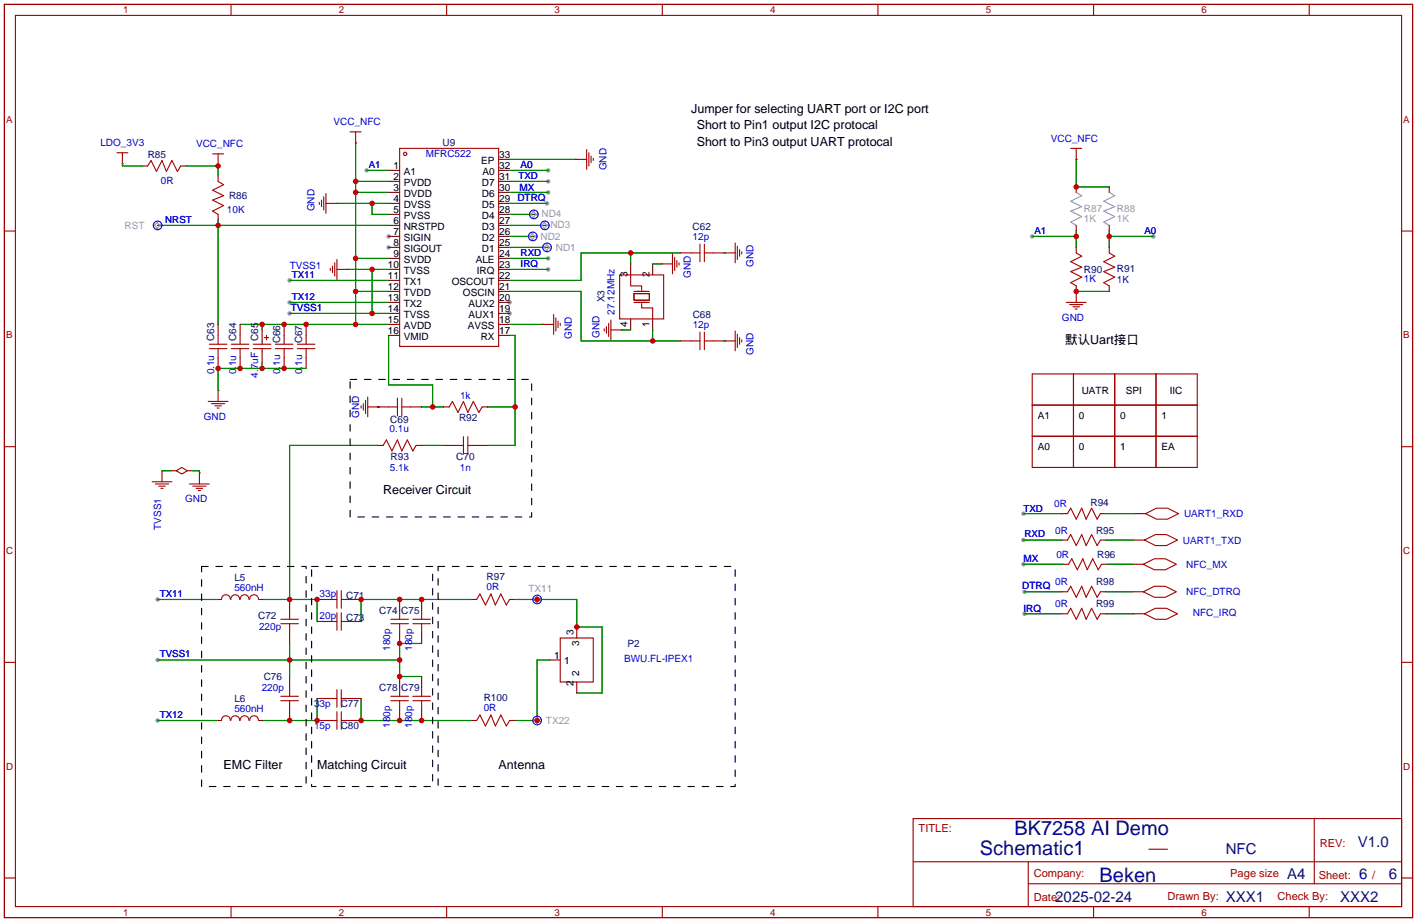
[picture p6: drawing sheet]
<svg xmlns="http://www.w3.org/2000/svg" width="327mm" height="213mm" viewBox="0 0 327 213" stroke-linecap="round" stroke-linejoin="round" font-family="sans-serif">
<g fill="#999">
<circle cx="89.7" cy="54.6" r=".51"/>
<circle cx="89.7" cy="57.1" r=".51"/>
<circle cx="117.7" cy="72.4" r=".51"/>
<circle cx="117.7" cy="69.8" r=".51"/>
<circle cx="126.6" cy="62.2" r=".51"/>
<circle cx="266.3" cy="54.6" r=".51"/>
<circle cx="238.3" cy="54.6" r=".51"/>
<circle cx="84.6" cy="39.3" r=".51"/>
<circle cx="36.4" cy="166.3" r=".51"/>
<circle cx="36.4" cy="138.4" r=".51"/>
<circle cx="36.4" cy="152.4" r=".51"/>
<circle cx="66.9" cy="69.8" r=".51"/>
<circle cx="66.9" cy="64.7" r=".51"/>
<circle cx="126.6" cy="41.9" r=".51"/>
<circle cx="126.6" cy="59.7" r=".51"/>
<circle cx="126.6" cy="39.3" r=".51"/>
<circle cx="66.9" cy="72.4" r=".51"/>
<circle cx="236.3" cy="118.6" r=".51"/>
<circle cx="236.3" cy="124.7" r=".51"/>
<circle cx="126.6" cy="44.4" r=".51"/>
<circle cx="126.3" cy="47" r=".51"/>
<circle cx="236.3" cy="130.3" r=".51"/>
<circle cx="236.5" cy="136.6" r=".51"/>
<circle cx="236.5" cy="141.7" r=".51"/>
</g>
<g fill="none" stroke="#a10000" stroke-width=".25">
<path d="M1 1h325.1v210.8h-325.1zM3.6 3.6h320v205.7h-320zM53.3 1v2.6M103.1 1v2.6M152.9 1v2.6M202.7 1v2.6M252.5 1v2.6M302.3 1v2.6M27 35.3h2.5M28.3 35.3v2.5M34.1 38.3l.8-1.3 1.2 2.6 1.3-2.6 1 2.6 1.3-2.6 1.3 2.6 .7-1.3M49.1 35.5h2.5"/>
<path d="M50.4 35.5v2.6M80.8 30.4h2.6M82.1 30.4v2.6M92.3 34.3h22.8v45.7h-22.8zM132.9 36.8h2.5M135.4 34.5v4.6M136 35.3v3M136.5 36v1.6M137 36.5v.5M247.2 34.3h2.5M248.5 34.3v2.5M1 53.3h2.6"/>
<path d="M50.4 41.9l1.2 .7-2.5 1.3 2.5 1.3-2.5 1 2.5 1.3-2.5 1.2 1.3 .8M73.7 46.7v.5M74.2 46.2v1.5M74.7 45.4v3.1M75.2 47h2.6M75.2 44.7v4.5M77.8 59.9v4.6M155.3 58.6v4.6M155.8 59.4v3M159.6 58.4h2M161.6 56.4v4M162.6 56.4v4"/>
<path d="M162.6 58.4h2.1M167.2 58.4h2.5M169.7 56.1v4.6M170.2 56.9v3M170.8 57.6v1.5M171.3 58.1v.5M248.5 58.4l1.2 .7-2.5 1.3 2.5 1.3-2.5 1 2.5 1.3-2.5 1.2 1.3 .8M256.1 58.4l1.3 .7-2.6 1.3 2.6 1.3-2.6 1 2.6 1.3-2.6 1.2 1.3 .8M323.6 53.3h2.5M48.3 79.5h4.1M50.4 77.4v2.1M53.4 79.5h4.1"/>
<path d="M55.4 77.4v2.1M58.5 79.5h4M60.5 78.7v.8M61 77.9h1M61.5 77.4v1.1M63.6 79.5h4M65.6 77.4v2.1M68.6 79.5h4.1M70.7 77.4v2.1M76.3 61.9v.5M76.8 61.4v1.6M77.3 60.7v3"/>
<path d="M77.8 62.2h2.5M125.3 74.9h2.5M127.8 72.6v4.6M128.3 73.4v3M128.8 74.1v1.6M129.3 74.6v.5M139.5 75.9v.5M140 75.4v1.5M140.5 74.6v3.1M141 76.2h2.6M141 73.9v4.6M143.1 63.5h10.1v10.1h-10.1z"/>
<path d="M145.6 63.5v2.5h2.5v1M146.4 67.8h3.5v1.5h-3.5zM146.4 69.8h3.5M146.4 67.3h3.5M148.1 70.1v1h2.6v2.5M152.7 60.9h2.6M156.3 60.2v1.5M156.8 60.7v.5M159.6 78.7h2M161.6 76.7v4M162.6 76.7v4M162.6 78.7h2.1"/>
<path d="M167.2 78.7h2.5M169.7 76.4v4.6M170.2 77.2v3M170.8 77.9v1.6M171.3 78.5v.5M246.2 69.8h4.6M247 70.3h3M247.7 70.8h1.5M248.2 71.3h.5M248.5 67.3v2.5M48.1 92.7h4.5M48.3 80.5h4.1"/>
<path d="M48.8 93.2h3.1M49.6 93.7h1.5M50.1 94.2h.5M50.4 80.5v2M50.4 90.1v2.6M53.4 80.5h4.1M55.4 80.5v2M58.5 80.5h4M60.5 80.5v.7M63.6 80.5h4M65.6 80.5v2M68.6 80.5h4.1"/>
<path d="M70.7 80.5v2M83.4 93.7v.5M83.9 93.2v1.5M84.4 92.4v3.1M84.9 93.9h2.5M84.9 91.7v4.5M89.7 93.9h2.1M91.8 91.9v4.1M92.8 91.9v4.1M92.8 93.9h2M103.7 93.9l.8-1.2 1.2 2.5 1.3-2.5 1 2.5 1.3-2.5 1.3 2.5 .7-1.3M238.3 86.3h38.1v21.6h-38.1z"/>
<path d="M238.3 93.5h38.1M247.8 86.3v21.6M257.4 86.3v21.6M266.9 86.3v21.6M1 103.1h2.6M35.1 111.2h4.6M35.9 111.7h3M36.6 112.2h1.6M37.1 112.7h.6M37.4 108.7v2.5M40.7 108.7l1.3-.8 1.2 .8-1.2 .7zM43.8 111.7h4.5"/>
<path d="M44.5 112.2h3.1M45.3 112.7h1.5M45.8 113.2h.5M46 109.2v2.5M88.5 102.8l.7-1.2 1.3 2.5 1.3-2.5 1 2.5 1.2-2.5 1.3 2.5 .8-1.3M105 102.8h2M107 100.8v4.1M108 102.8h2M108 100.8v4.1M238.3 100.7h38.1M246.4 118.6l.8-1.3 1.3 2.6 1.2-2.6 1.1 2.6 1.2-2.6 1.3 2.6 .8-1.3M264.5 118.6l2.5-1.3h2.6l2.5 1.3-2.5 1.3h-2.6z"/>
<path d="M323.6 103.1h2.5M51.1 138.4a1.01 1.01 0 0 1 1.1-1.1 1.01 1.01 0 0 1 1 1.1M53.3 138.4a1.01 1.01 0 0 1 1-1.1 1.01 1.01 0 0 1 1 1.1M55.5 138.4a1.01 1.01 0 0 1 1-1.1 1.01 1.01 0 0 1 1 1.1M57.6 138.4a1.01 1.01 0 0 1 1.1-1.1 1.01 1.01 0 0 1 1 1.1M75.8 138.4h2M77.8 136.4v4M78.8 136.4v4M78.8 138.4h2M110 138.4l.8-1.3 1.3 2.6 1.2-2.6 1.1 2.6 1.2-2.6 1.3 2.6 .8-1.3M246.4 124.7l.8-1.3 1.3 2.5 1.2-2.5 1.1 2.5 1.2-2.5 1.3 2.5 .8-1.2M246.4 136.6l.8-1.3 1.3 2.6 1.2-2.6 1.1 2.6 1.2-2.6 1.3 2.6 .8-1.3"/>
<path d="M246.7 130.3l.8-1.3 1.2 2.5 1.3-2.5 1 2.5 1.3-2.5 1.3 2.5 .7-1.2M264 130.3l2.5-1.3h2.5l2.6 1.3-2.6 1.2h-2.5zM264 136.6l2.5-1.3h2.5l2.6 1.3-2.6 1.3h-2.5zM264.2 124.7l2.6-1.3h2.5l2.5 1.3-2.5 1.2h-2.5zM1 152.9h2.6M64.8 144h4.1M64.8 143h4.1M66.9 140.9v2.1M66.9 144v2M66.9 158.7v2M75.8 143.5h2M77.8 141.4v4.1"/>
<path d="M77.8 159.2v4.1M78.8 141.4v4.1M78.8 159.2v4.1M78.8 143.5h2M90.2 144h4.1M90.2 143h4.1M92.3 140.9v2.1M92.3 144v2M92.3 158.7v2M95.3 144h4.1M95.3 143h4.1M97.3 140.9v2.1"/>
<path d="M97.3 144v2M97.3 158.7v2M129.3 147.3h7.7v10.1h-7.7zM246.4 141.7l.8-1.3 1.3 2.6 1.2-2.6 1.1 2.6 1.2-2.6 1.3 2.6 .8-1.3M264.2 141.7l2.6-1.3h2.5l2.5 1.3-2.5 1.3h-2.5zM323.6 152.9h2.5M51.1 166.3a1.01 1.01 0 0 1 1.1-1.1 1.01 1.01 0 0 1 1 1.1M53.3 166.3a1.01 1.01 0 0 1 1-1.1 1.01 1.01 0 0 1 1 1.1M55.5 166.3a1.01 1.01 0 0 1 1-1.1 1.01 1.01 0 0 1 1 1.1M57.6 166.3a1.01 1.01 0 0 1 1.1-1.1 1.01 1.01 0 0 1 1 1.1M64.8 161.8h4.1M64.8 160.7h4.1"/>
<path d="M66.9 161.8v2M75.8 166.3h2M75.8 161.3h2M77.8 164.3v4.1M78.8 164.3v4.1M78.8 166.3h2M78.8 161.3h2M90.2 161.8h4.1M90.2 160.7h4.1M92.3 161.8v2M95.3 161.8h4.1M95.3 160.7h4.1"/>
<path d="M97.3 161.8v2M110 166.3l.8-1.2 1.3 2.5 1.2-2.5 1.1 2.5 1.2-2.5 1.3 2.5 .8-1.3M210.8 189h112.8v20.3h-112.8zM210.8 198.9h112.7M237.4 198.9v10.2M265.2 196.1h4.4M303.4 189v15M1 202.7h2.6M53.3 209.3v2.5M103.1 209.3v2.5M152.9 209.3v2.5M202.7 209.3v2.5"/>
<path d="M237.4 204h86.1M252.5 209.3v2.5M302.3 209.3v2.5M323.6 202.7h2.5"/>
<circle cx="93.5" cy="35.5" r=".38"/>
</g>
<g fill="none" stroke="#008700" stroke-width=".25">
<path d="M28.3 37.8v.5h4.5M43 38.3h7.4M50.4 38.1v2.5M82.1 33v41.9M84.6 39.3h5.1M117.7 39.3h8.9M117.7 36.8h15.2M248.5 36.8v6.3h7.6M36.4 52h53.3M50.4 50.8v24.1M77.8 47h11.9M82.1 41.9h7.6"/>
<path d="M82.1 59.7h7.6M82.1 44.4h7.6M85.9 47v2.5h3.8M117.7 54.6h5.3M117.7 52h8.1M117.7 41.9h8.9M117.7 59.7h8.9M117.7 44.4h8.9M117.7 47h8.6M117.7 49.5h5.6M117.7 57.1h8.6M145.6 58.4v2.5"/>
<path d="M157 58.4h-22.8v6.3h-16.5M167.2 58.4h.1M238.3 54.6h10.2M248.5 53.3v3.8M256.1 53.3v3.8M256.1 54.6h10.2M55.4 74.9h34.3M60.5 74.9v1.3M66.9 69.8h22.8M66.9 64.7h22.8M66.9 72.4h22.8M80.3 62.2h9.4"/>
<path d="M82.1 67.3h7.6M85.9 62.2v10.2M89.7 77.4v11.5h10.2v5M117.7 62.2h8.9M117.7 67.3h16.5v11.4h22.8M117.7 77.4h1.2v25.4h-6.3M117.7 74.9h7.6M143.6 76.2h2M150.7 76.2v2.5M150.7 60.9h2M167.2 78.7h.1M248.5 67.3h7.6"/>
<path d="M60.5 83.8v1.3M70.7 85.1h-20.3v5M87.2 93.9h.2M97.3 93.9h5.1M112.6 93.9h6.3M37.4 108.7h2M44.5 108.7h1.5v.5M87.2 102.8h-20.3v35.6M97.3 102.8h5.1M236.3 118.6h8.9M255.3 118.6h6.6M36.4 138.4h14"/>
<path d="M60.5 138.4h12.7v5.1M108.8 138.4h-25.4v5.1M118.9 138.4h14.3v6.3h5.8v15.3h-5.8M236.3 124.7h8.9M236.3 130.3h9.1M236.5 136.6h8.7M255.3 124.7h6.4M255.3 136.6h6.1M255.6 130.3h5.8M36.4 152.4h55.9M66.9 148.6v7.6M97.3 148.6h-5v7.6h5"/>
<path d="M126.8 152.4h-2.8v13.9h-5.1M236.5 141.7h8.7M255.3 141.7h6.4M36.4 166.3h14M73.2 161.3v5h-12.7M83.4 161.3v5h25.4"/>
</g>
<g fill="none" stroke="#870000" stroke-width=".25">
<path d="M28.3 37.8h.1M32.8 38.3h1.3M41.7 38.3h1.3M50.4 38.1h.1M82.1 33h.1M89.7 39.3h2.6M115.1 39.3h2.6M115.1 36.8h2.6M132.9 36.8h.1M248.5 36.8h.1M36.4 52h.1M50.4 40.6v1.3"/>
<path d="M50.4 49.5v1.3M77.8 47h.1M89.7 41.9h2.6M89.7 44.4h2.6M89.7 47h2.6M89.7 49.5h2.6M89.7 52h2.6M89.7 54.6h2.6M89.7 57.1h2.6M89.7 59.7h2.6M115.1 41.9h2.6M115.1 44.4h2.6"/>
<path d="M115.1 47h2.6M115.1 49.5h2.6M115.1 52h2.6M115.1 54.6h2.6M115.1 57.1h2.6M115.1 59.7h2.6M123 54.6h.1M123.3 49.5h.1M125.8 52h.1M126.3 57.1h.1M157 58.4h2.6M164.7 58.4h2.5"/>
<path d="M167.2 58.4h.1M248.5 43.1v1.3M248.5 52v1.3M248.5 57.1v1.3M256.1 43.1v1.3M256.1 52v1.3M256.1 57.1v1.3M50.4 74.9v2.5M55.4 74.9v2.5M60.5 76.2v2.5M65.6 74.9v2.5M70.7 74.9v2.5"/>
<path d="M80.3 62.2h.1M89.7 62.2h2.6M89.7 64.7h2.6M89.7 67.3h2.6M89.7 69.8h2.6M89.7 72.4h2.6M89.7 74.9h2.6M89.7 77.4h2.6M115.1 62.2h2.6M115.1 64.7h2.6M115.1 67.3h2.6M115.1 69.8h2.6"/>
<path d="M115.1 72.4h2.6M115.1 74.9h2.6M115.1 77.4h2.6M125.3 74.9h.1M143.6 76.2h.1M145.6 60.9v2.6M145.6 73.6v2.6M150.7 60.9v2.6M150.7 73.6v2.6M152.7 60.9h.1M157 78.7h2.6M164.7 78.7h2.5"/>
<path d="M167.2 78.7h.1M248.5 67.3h.1M248.5 66v1.3M256.1 66v1.3M50.4 90.1h.1M50.4 82.5v2.6M55.4 82.5v2.6M60.5 81.2v2.6M65.6 82.5v2.6M70.7 82.5v2.6M87.2 93.9h2.5M87.4 93.9h.1"/>
<path d="M94.8 93.9h2.5M102.4 93.9h1.3M111.3 93.9h1.3M37.4 108.7h.1M39.4 108.7h1.3M43.2 108.7h1.3M46 109.2h.1M87.2 102.8h1.3M96.1 102.8h1.2M102.4 102.8h2.6M110 102.8h2.6M245.2 118.6h1.2"/>
<path d="M254.1 118.6h1.2M261.9 118.6h2.6M50.4 138.4h.7M59.8 138.4h.7M66.9 138.4v2.5M73.2 138.4h2.6M80.8 138.4h2.6M92.3 138.4v2.5M97.3 138.4v2.5M108.8 138.4h1.2M117.7 138.4h1.2M124 138.4h.1"/>
<path d="M245.2 124.7h1.2M245.2 136.6h1.2M245.4 130.3h1.3M254.1 124.7h1.2M254.1 136.6h1.2M254.3 130.3h1.3M261.4 130.3h2.6M261.4 136.6h2.6M261.7 124.7h2.5M66.9 146v2.6M66.9 156.2v2.5M73.2 143.5h2.6"/>
<path d="M80.8 143.5h2.6M92.3 146v2.6M92.3 156.2v2.5M97.3 146v2.6M97.3 156.2v2.5M126.8 152.4h2.5M133.2 144.7v2.6M133.2 157.4v2.6M245.2 141.7h1.2M254.1 141.7h1.2M261.7 141.7h2.5M50.4 166.3h.7"/>
<path d="M59.8 166.3h.7M66.9 163.8v2.5M73.2 166.3h2.6M73.2 161.3h2.6M80.8 166.3h2.6M80.8 161.3h2.6M92.3 163.8v2.5M97.3 163.8v2.5M108.8 166.3h1.2M117.7 166.3h1.2M124 166.3h.1"/>
</g>
<path d="M80.8 87.6h41.9v31.7h-41.9v-31.7M46.5 130.8h24.2v50.8h-24.2v-50.8M71.9 130.8h28v50.8h-28v-50.8M101.2 130.8h68.5v50.8h-68.5v-50.8" fill="none" stroke="#000" stroke-width=".25" stroke-dasharray="1.5 1.8"/>
<path d="M248.5 44.4l1.2 .8-2.5 1.2 2.5 1.3-2.5 1 2.5 1.3-2.5 1.3 1.3 .7M256.1 44.4l1.3 .8-2.6 1.2 2.6 1.3-2.6 1 2.6 1.3-2.6 1.3 1.3 .7" fill="none" stroke="#999" stroke-width=".25"/>
<g fill="none" stroke="#999" stroke-width=".23">
<path d="M35.4 51.8l1.2 1.2M36 51.1l1.3 1.3M36.6 51.1l-1.2 1.2M37.3 51.7l-1.3 1.3M122 54.3l1.2 1.2M122.3 49.3l1.2 1.2M122.6 53.7l1.3 1.3M122.9 48.6l1.3 1.3M123.2 53.6l-1.2 1.2M123.5 48.5l-1.2 1.2M123.9 54.2l-1.3 1.3M124.2 49.1l-1.3 1.3"/>
<path d="M124.8 51.8l1.2 1.2M125.3 56.9l1.2 1.2M125.4 51.1l1.3 1.3M125.9 56.2l1.3 1.3M126 51.1l-1.2 1.2M126.5 56.1l-1.2 1.3M126.7 51.7l-1.3 1.3M127.2 56.7l-1.3 1.3M123 138.2l1.3 1.2M123.6 137.5l1.3 1.3M124.3 137.4l-1.3 1.2M124.9 138l-1.3 1.3"/>
<path d="M123 166.1l1.3 1.2M123.6 165.4l1.3 1.3M124.3 165.4l-1.3 1.2M124.9 166l-1.3 1.3"/>
</g>
<g fill="none" stroke="#00f" stroke-width=".25">
<circle cx="36.4" cy="52" r="1"/>
<circle cx="123" cy="54.6" r="1"/>
<circle cx="123.3" cy="49.5" r="1"/>
<circle cx="125.8" cy="52" r="1"/>
<circle cx="126.3" cy="57.1" r="1"/>
<circle cx="124" cy="138.4" r="1"/>
<circle cx="124" cy="166.3" r="1"/>
</g>
<g fill="#c00">
<circle cx="248.5" cy="43.1" r=".63"/>
<circle cx="248.5" cy="67.3" r=".63"/>
<circle cx="256.1" cy="54.6" r=".63"/>
<circle cx="248.5" cy="54.6" r=".63"/>
<circle cx="92.3" cy="156.2" r=".63"/>
<circle cx="92.3" cy="148.6" r=".63"/>
<circle cx="92.3" cy="152.4" r=".63"/>
<circle cx="66.9" cy="152.4" r=".63"/>
<circle cx="73.2" cy="166.3" r=".63"/>
<circle cx="66.9" cy="166.3" r=".63"/>
<circle cx="83.4" cy="166.3" r=".63"/>
<circle cx="92.3" cy="166.3" r=".63"/>
<circle cx="97.3" cy="166.3" r=".63"/>
<circle cx="83.4" cy="138.4" r=".63"/>
<circle cx="92.3" cy="138.4" r=".63"/>
<circle cx="97.3" cy="138.4" r=".63"/>
<circle cx="73.2" cy="138.4" r=".63"/>
<circle cx="66.9" cy="138.4" r=".63"/>
<circle cx="118.9" cy="93.9" r=".63"/>
<circle cx="99.9" cy="93.9" r=".63"/>
<circle cx="50.4" cy="38.3" r=".63"/>
<circle cx="50.4" cy="52" r=".63"/>
<circle cx="145.6" cy="58.4" r=".63"/>
<circle cx="150.7" cy="78.7" r=".63"/>
<circle cx="65.6" cy="74.9" r=".63"/>
<circle cx="60.5" cy="74.9" r=".63"/>
<circle cx="70.7" cy="74.9" r=".63"/>
<circle cx="82.1" cy="74.9" r=".63"/>
<circle cx="82.1" cy="67.3" r=".63"/>
<circle cx="82.1" cy="59.7" r=".63"/>
<circle cx="82.1" cy="44.4" r=".63"/>
<circle cx="82.1" cy="41.9" r=".63"/>
<circle cx="65.6" cy="85.1" r=".63"/>
<circle cx="60.5" cy="85.1" r=".63"/>
<circle cx="55.4" cy="85.1" r=".63"/>
<circle cx="50.4" cy="85.1" r=".63"/>
<circle cx="85.9" cy="47" r=".63"/>
<circle cx="85.9" cy="72.4" r=".63"/>
<circle cx="85.9" cy="62.2" r=".63"/>
<circle cx="124" cy="166.3" r=".63"/>
<circle cx="124" cy="138.4" r=".63"/>
<circle cx="133.2" cy="144.7" r=".63"/>
</g>
<g font-size="4.6" fill="#000080">
<text x="226.3" y="197.4">Schematic1</text>
<text x="234.2" y="192.8">BK7258 AI Demo</text>
<text x="253.9" y="203.5">Beken</text>
</g>
<g font-size="3.5" fill="#000080">
<text x="283" y="197.3">NFC</text>
<text x="313.5" y="195.5">V1.0</text>
<text x="297.2" y="202.9">A4</text>
<text x="313.8" y="202.9">6</text>
<text x="320.7" y="202.9">6</text>
<text x="243.6" y="208.2">2025-02-24</text>
<text x="283" y="208.2">XXX1</text>
<text x="309.4" y="208.2">XXX2</text>
</g>
<g font-size="2.9">
<text x="159.6" y="26.1">Jumper for selecting UART port or I2C port</text>
<text x="160.8" y="29.9">Short to Pin1 output I2C protocal</text>
<text x="160.8" y="33.7">Short to Pin3 output UART protocal</text>
<text x="245.9" y="79.4">默认Uart接口</text>
<text x="88.5" y="114.1">Receiver Circuit</text>
<text x="51.6" y="177.6">EMC Filter</text>
<text x="73.2" y="177.6">Matching Circuit</text>
<text x="115.1" y="177.6">Antenna</text>
</g>
<g font-size="2.6" fill="#a00000">
<text x="212.1" y="192.2">TITLE:</text>
<text x="304.7" y="195.5">REV:</text>
<text x="238.7" y="202.4">Company:</text>
<text x="284" y="202.4">Page size</text>
<text x="304.5" y="202.8">Sheet:</text>
<text x="316.8" y="202.9">/</text>
<text x="238.7" y="207.9">Date:</text>
<text x="269.6" y="207.7">Drawn By:</text>
<text x="295" y="207.7">Check By:</text>
</g>
<g font-size="2.3" fill="#00f">
<text x="77" y="29">VCC_NFC</text>
<text x="23.2" y="33.8">LDO_3V3</text>
<text x="45.3" y="34">VCC_NFC</text>
<text x="242.6" y="32.8">VCC_NFC</text>
<text x="98.3" y="36.3">MFRC522</text>
<text x="120.2" y="38.9">A0</text>
<text x="140.1" y="39.3" transform="rotate(-90 140.1 39.3)">GND</text>
<text x="37.1" y="42.4">0R</text>
<text x="119.4" y="46.5">DTRQ</text>
<text x="120" y="44.2">MX</text>
<text x="52.4" y="49.3">10K</text>
<text x="72.6" y="48.8" transform="rotate(-90 72.6 48.8)">GND</text>
<text x="159.9" y="55.5">12p</text>
<text x="66.9" y="62">TVSS1</text>
<text x="159.5" y="64.2" transform="rotate(-90 159.5 64.2)">GND</text>
<text x="174" y="61.7" transform="rotate(-90 174 61.7)">GND</text>
<text x="250.3" y="65.2">1K</text>
<text x="257.9" y="65.3">1K</text>
<text x="67.1" y="71.9">TVSS1</text>
<text x="138.4" y="78" transform="rotate(-90 138.4 78)">GND</text>
<text x="141.8" y="72.6" transform="rotate(-90 141.8 72.6)">27.12MHz</text>
<text x="159.9" y="75.8">12p</text>
<text x="245.2" y="74">GND</text>
<text x="132.1" y="78.2" transform="rotate(-90 132.1 78.2)">GND</text>
<text x="174" y="82" transform="rotate(-90 174 82)">GND</text>
<text x="49.5" y="86.4" transform="rotate(-90 49.5 86.4)">0.1u</text>
<text x="54.6" y="86.4" transform="rotate(-90 54.6 86.4)">0.1u</text>
<text x="59.6" y="87.2" transform="rotate(-90 59.6 87.2)">4.7uF</text>
<text x="64.7" y="86.4" transform="rotate(-90 64.7 86.4)">0.1u</text>
<text x="69.8" y="86.4" transform="rotate(-90 69.8 86.4)">0.1u</text>
<text x="106.2" y="92.1">1k</text>
<text x="47.1" y="96.9">GND</text>
<text x="82.9" y="96.5" transform="rotate(-90 82.9 96.5)">GND</text>
<text x="90" y="99.8">0.1u</text>
<text x="90" y="108.6">5.1k</text>
<text x="106.2" y="108.6">1n</text>
<text x="42.7" y="116">GND</text>
<text x="243.4" y="117.1">0R</text>
<text x="273.4" y="119.4">UART1_RXD</text>
<text x="37.2" y="122.3" transform="rotate(-90 37.2 122.3)">TVSS1</text>
<text x="243.6" y="123.2">0R</text>
<text x="273.1" y="125.5">UART1_TXD</text>
<text x="236.3" y="129.8">MX</text>
<text x="243.9" y="128.8">0R</text>
<text x="273.9" y="131.1">NFC_MX</text>
<text x="54.1" y="136.4">560nH</text>
<text x="73.8" y="137.8">33p</text>
<text x="112.3" y="136.2">0R</text>
<text x="236" y="135.9">DTRQ</text>
<text x="243.6" y="135.1">0R</text>
<text x="273.9" y="137.4">NFC_DTRQ</text>
<text x="73.8" y="142.9">20p</text>
<text x="236.3" y="141.2">IRQ</text>
<text x="243.6" y="140.2">0R</text>
<text x="275.4" y="142.3">NFC_IRQ</text>
<text x="59.8" y="145.5">220p</text>
<text x="90.1" y="150.3" transform="rotate(-90 90.1 150.3)">180p</text>
<text x="95.2" y="150.3" transform="rotate(-90 95.2 150.3)">180p</text>
<text x="144.1" y="152.9">BWU.FL-IPEX1</text>
<text x="60.4" y="159.4">220p</text>
<text x="54.1" y="164.4">560nH</text>
<text x="72.5" y="163.2">33p</text>
<text x="111.7" y="164.2">0R</text>
<text x="72.5" y="168.3">15p</text>
<text x="90.1" y="168" transform="rotate(-90 90.1 168)">180p</text>
<text x="95.2" y="168" transform="rotate(-90 95.2 168)">180p</text>
</g>
<g font-size="2.3" fill="#000080">
<text x="102.2" y="33.7">U9</text>
<text x="34.1" y="36.6">R85</text>
<text x="52.9" y="46">R86</text>
<text x="159.9" y="53.2">C62</text>
<text x="250.3" y="63">R90</text>
<text x="257.9" y="62.9">R91</text>
<text x="139.6" y="69.8" transform="rotate(-90 139.6 69.8)">X3</text>
<text x="159.9" y="73.5">C68</text>
<text x="49.5" y="78.7" transform="rotate(-90 49.5 78.7)">C63</text>
<text x="54.6" y="78.7" transform="rotate(-90 54.6 78.7)">C64</text>
<text x="59.6" y="78.7" transform="rotate(-90 59.6 78.7)">C65</text>
<text x="64.7" y="79.3" transform="rotate(-90 64.7 79.3)">C66</text>
<text x="69.8" y="79.3" transform="rotate(-90 69.8 79.3)">C67</text>
<text x="90.1" y="97.7">C69</text>
<text x="106" y="97.2">R92</text>
<text x="90.2" y="106.1">R93</text>
<text x="105.3" y="106.1">C70</text>
<text x="251.8" y="116.9">R94</text>
<text x="253" y="123.2">R95</text>
<text x="253.3" y="128.8">R96</text>
<text x="54.1" y="134.1">L5</text>
<text x="112.3" y="133.9">R97</text>
<text x="253" y="135.1">R98</text>
<text x="59.6" y="142.9">C72</text>
<text x="79.9" y="143.3">C73</text>
<text x="79.9" y="138.2">C71</text>
<text x="87.6" y="141.6">C74</text>
<text x="92.6" y="141.6">C75</text>
<text x="253" y="140.2">R99</text>
<text x="144.8" y="149.4">P2</text>
<text x="60.9" y="156.9">C76</text>
<text x="87.6" y="159.4">C78</text>
<text x="92.6" y="159.4">C79</text>
<text x="111.7" y="161.9">R100</text>
<text x="54.1" y="162">L6</text>
<text x="78.7" y="163.2">C77</text>
<text x="78.7" y="168.3">C80</text>
</g>
<g font-size="2.3">
<text x="90.9" y="39.1">1</text>
<text x="90.9" y="41.6">2</text>
<text x="93.2" y="40.4">A1</text>
<text x="111.1" y="37.8">EP</text>
<text x="111.4" y="40.4">A0</text>
<text x="115.3" y="41.6">31</text>
<text x="115.3" y="39.1">32</text>
<text x="115.3" y="36.6">33</text>
<text x="90.9" y="44.2">3</text>
<text x="90.9" y="46.7">4</text>
<text x="93.2" y="42.9">PVDD</text>
<text x="93.2" y="45.5">DVDD</text>
<text x="93.2" y="48">DVSS</text>
<text x="111.2" y="48">D5</text>
<text x="111.2" y="45.5">D6</text>
<text x="111.2" y="42.9">D7</text>
<text x="115.3" y="46.7">29</text>
<text x="115.3" y="44.2">30</text>
<text x="90.9" y="49.3">5</text>
<text x="90.9" y="51.8">6</text>
<text x="93.2" y="50.5">PVSS</text>
<text x="93.2" y="53.1">NRSTPD</text>
<text x="111.2" y="53.1">D3</text>
<text x="111.2" y="50.5">D4</text>
<text x="115.3" y="51.8">27</text>
<text x="115.3" y="49.3">28</text>
<text x="90.9" y="54.3">7</text>
<text x="90.9" y="56.9">8</text>
<text x="90.9" y="59.4">9</text>
<text x="93.2" y="55.6">SIGIN</text>
<text x="93.2" y="58.2">SIGOUT</text>
<text x="111.2" y="58.2">D1</text>
<text x="111.2" y="55.6">D2</text>
<text x="115.3" y="59.4">24</text>
<text x="115.3" y="56.9">25</text>
<text x="115.3" y="54.3">26</text>
<text x="89.6" y="62">10</text>
<text x="89.6" y="64.5">11</text>
<text x="93.2" y="60.7">SVDD</text>
<text x="93.2" y="63.2">TVSS</text>
<text x="93.2" y="65.8">TX1</text>
<text x="104.3" y="65.8">OSCOUT</text>
<text x="109.8" y="60.7">ALE</text>
<text x="110.1" y="63.2">IRQ</text>
<text x="115.3" y="64.5">22</text>
<text x="115.3" y="62">23</text>
<text x="144.9" y="64" transform="rotate(-90 144.9 64)">3</text>
<text x="150" y="64" transform="rotate(-90 150 64)">2</text>
<text x="89.6" y="67">12</text>
<text x="89.6" y="69.6">13</text>
<text x="93.2" y="68.3">TVDD</text>
<text x="93.2" y="70.9">TX2</text>
<text x="106.9" y="68.3">OSCIN</text>
<text x="108.2" y="70.9">AUX2</text>
<text x="115.3" y="69.6">20</text>
<text x="115.3" y="67">21</text>
<text x="89.6" y="72.1">14</text>
<text x="89.6" y="74.7">15</text>
<text x="89.6" y="77.2">16</text>
<text x="93.2" y="73.4">TVSS</text>
<text x="93.2" y="75.9">AVDD</text>
<text x="108" y="75.9">AVSS</text>
<text x="108.2" y="73.4">AUX1</text>
<text x="115.3" y="77.2">17</text>
<text x="115.3" y="74.7">18</text>
<text x="115.3" y="72.1">19</text>
<text x="144.9" y="75.4" transform="rotate(-90 144.9 75.4)">4</text>
<text x="150" y="75.4" transform="rotate(-90 150 75.4)">1</text>
<text x="93.2" y="78.5">VMID</text>
<text x="111" y="78.5">RX</text>
<text x="249.7" y="90.9">UATR</text>
<text x="259.9" y="90.9">SPI</text>
<text x="270.1" y="90.9">IIC</text>
<text x="239.6" y="96.6">A1</text>
<text x="249.1" y="96.6">0</text>
<text x="258.6" y="96.6">0</text>
<text x="268.2" y="96.6">1</text>
<text x="239.6" y="103.8">A0</text>
<text x="249.1" y="103.8">0</text>
<text x="258.6" y="103.8">1</text>
<text x="268.2" y="103.8">EA</text>
<text x="132.4" y="146.7" transform="rotate(-90 132.4 146.7)">3</text>
<text x="133.7" y="149" transform="rotate(-90 133.7 149)">3</text>
<text x="127.9" y="152.1">1</text>
<text x="130.3" y="153.4">1</text>
<text x="132.4" y="158.4" transform="rotate(-90 132.4 158.4)">2</text>
<text x="133.7" y="156" transform="rotate(-90 133.7 156)">2</text>
</g>
<g font-size="2.3" fill="#999">
<text x="28.8" y="52.8">RST</text>
<text x="125" y="50">ND4</text>
<text x="127.1" y="52.6">ND3</text>
<text x="250.3" y="48.9">R87</text>
<text x="250.3" y="51.3">1K</text>
<text x="257.9" y="51.2">1K</text>
<text x="257.9" y="49">R88</text>
<text x="124.8" y="55.4">ND2</text>
<text x="128.3" y="57.9">ND1</text>
<text x="122" y="136.7">TX11</text>
<text x="126" y="167.1">TX22</text>
</g>
<g font-size="2.2" fill="#a00000">
<text x="28.4" y="3.1">1</text>
<text x="78.2" y="3.1">2</text>
<text x="128" y="3.1">3</text>
<text x="177.8" y="3.1">4</text>
<text x="227.6" y="3.1">5</text>
<text x="277.4" y="3.1">6</text>
<text x="1.4" y="28.3">A</text>
<text x="324" y="28.3">A</text>
<text x="1.4" y="78.1">B</text>
<text x="324" y="78.1">B</text>
<text x="1.4" y="127.9">C</text>
<text x="324" y="127.9">C</text>
<text x="1.4" y="177.7">D</text>
<text x="324" y="177.7">D</text>
<text x="28.4" y="211.4">1</text>
<text x="78.2" y="211.4">2</text>
<text x="128" y="211.4">3</text>
<text x="177.8" y="211.4">4</text>
<text x="227.6" y="211.4">5</text>
<text x="277.4" y="211.4">6</text>
</g>
<g font-size="2.2" fill="#00f">
<text x="85.2" y="38.7">A1</text>
<text x="119.7" y="41.4">TXD</text>
<text x="38.2" y="51.4">NRST</text>
<text x="238.8" y="54">A1</text>
<text x="264.2" y="54">A0</text>
<text x="120.2" y="59.2">RXD</text>
<text x="67.4" y="64.1">TX11</text>
<text x="120.2" y="61.7">IRQ</text>
<text x="67.4" y="69.2">TX12</text>
<text x="236.3" y="118.1">TXD</text>
<text x="236.5" y="124">RXD</text>
<text x="36.9" y="137.8">TX11</text>
<text x="36.9" y="151.8">TVSS1</text>
<text x="36.9" y="165.7">TX12</text>
</g>
</svg>
